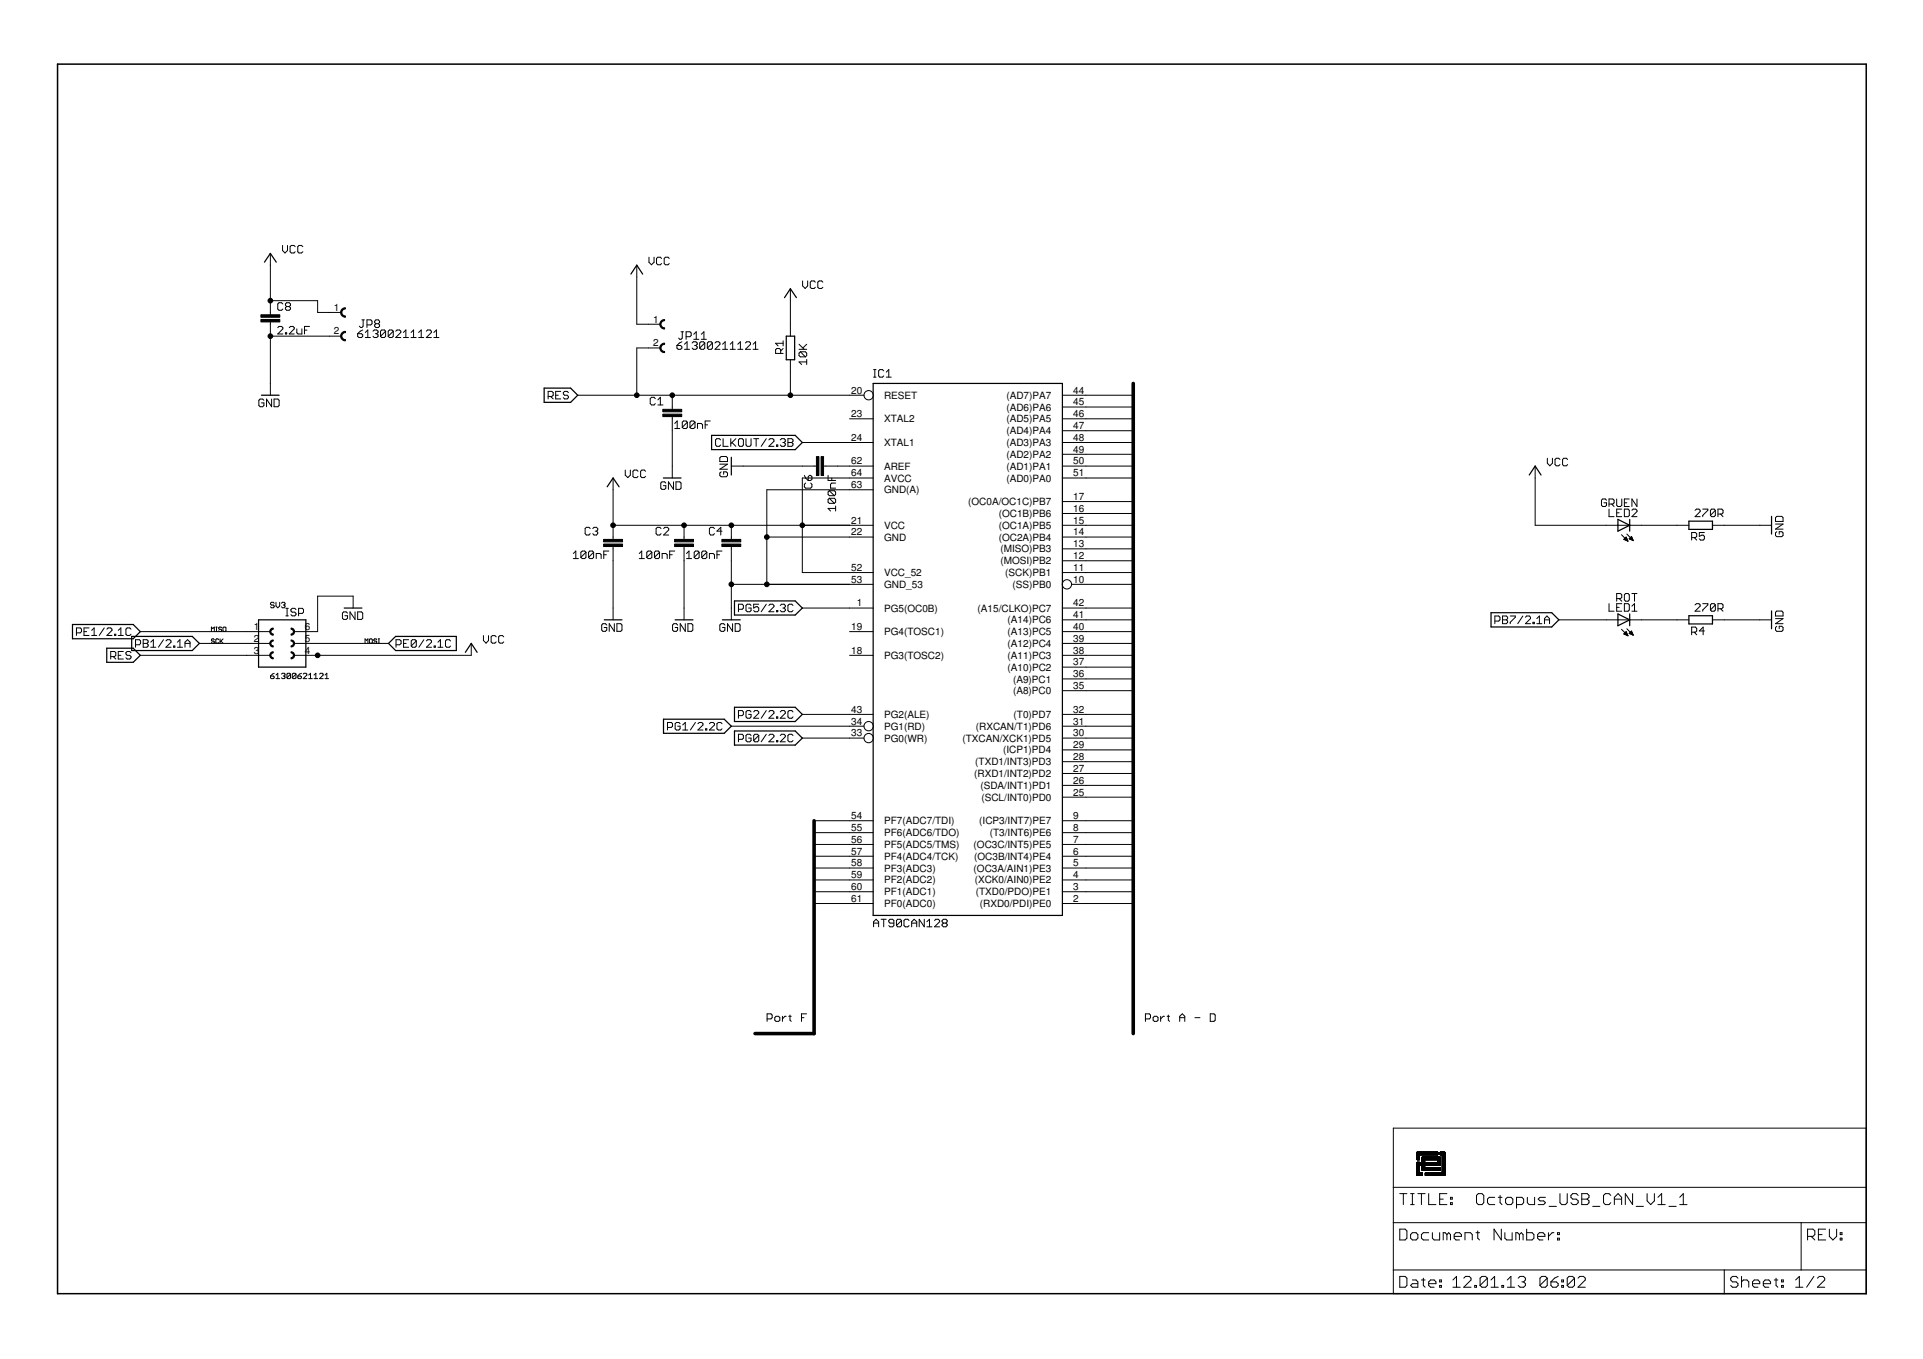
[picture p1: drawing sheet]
<svg xmlns="http://www.w3.org/2000/svg" width="297mm" height="210mm" viewBox="0 0 297 210" stroke-linecap="round" stroke-linejoin="round" font-family="sans-serif">
<g fill="#000" stroke="#000" stroke-width=".15">
<path d="M40.3 49.3h2.9v.4h-2.9zM40.3 48.6h2.9v.4h-2.9zM102.4 63.2h2.9v.4h-2.9zM102.4 64h2.9v.3h-2.9zM126.1 70.5h.4v2.9h-.4zM126.8 70.5h.4v2.9h-.4zM93.2 83.3h3v.4h-3zM93.2 84h3v.4h-3zM104.2 84h2.9v.4h-2.9zM104.2 83.3h2.9v.4h-2.9zM111.5 83.3h2.9v.4h-2.9zM111.5 84h2.9v.4h-2.9z"/>
<path d="M218.9 179.5h.4v1.6h-.4zM218.9 178h.4v1.1h-.4zM219.3 178h2.8v.4h-2.8zM219.3 179.6h3.2v.3h-3.2zM219.7 178.7h2.8v.4h-2.8zM219.7 179.1h.3v1.3h-.3zM222.1 179.1h.4v.4h-.4zM222.5 178h.3v.4h-.3zM222.8 178h.4v3.2h-.4zM218.9 181.2h.8v.3h-.8zM219.7 180.4h2.8v.4h-2.8zM220.2 181.2h3v.3h-3z"/>
</g>
<g fill="none" stroke="#000" stroke-width=".15">
<path d="M41.8 39.1v9.5M43.6 37.9v.8l.4 .4 .4-.4v-.8M45.6 38.1l-.2-.2h-.4l-.2 .2v.8l.2 .2h.4l.2-.2M46.8 38.1l-.2-.2h-.4l-.2 .2v.8l.2 .2h.4l.2-.2M100.2 39.7v.8l.4 .4 .4-.4v-.8M102.2 39.9l-.2-.2h-.4l-.2 .2v.8l.2 .2h.4l.2-.2M103.4 39.9l-.2-.2h-.4l-.2 .2v.8l.2 .2h.4l.2-.2M41.8 46.4h7.3v1.9h3.6M41.8 51.9h10.9M41.8 49.7v11.3M42.9 50.6l.2-.2h.4l.2 .2v.2l-.8 .8h.8M43.7 46.9l-.2-.1h-.4l-.2 .1v.8l.2 .2h.4l.2-.2"/>
<path d="M44.1 51.4h.2v.2h-.2zM44.3 47.3l-.2-.1v-.3l.2-.1h.4l.2 .1v.3l-.2 .1M44.3 47.3l-.2 .2v.2l.2 .2h.4l.2-.2v-.2l-.2-.2M44.3 47.3h.4M44.7 50.6l.2-.2h.4l.1 .2v.2l-.7 .8h.7M45.8 50.8v.6l.2 .2h.6v-.8M47 51h.4M47.8 50.4h-.8v1.2M55.2 51.5h.6l.2 .2v.2l-.2 .2h-.3l-.3-.2zM55.9 49.4h.4M56 51l-.8 .5M56.1 49.4v1l-.2 .2h-.2l-.2-.2"/>
<path d="M56.4 52.1h.8M56.4 51.4l.4-.4v1.1M56.7 50.2h.6l.2-.2v-.4l-.2-.2h-.6v1.2M57.6 51.2l.2-.2h.4l.2 .2v.2l-.2 .1M58 51.5h.2M58.1 50l-.2 .2v.2l.2 .2h.3l.2-.2v-.2l-.2-.2M58.1 50l-.2-.2v-.2l.2-.2h.3l.2 .2v.2l-.2 .2M58.1 50h.3M58.2 51.5l.2 .2v.2l-.2 .2h-.4l-.2-.2M59.6 51.2v.7l-.2 .2h-.4l-.2-.2M59.6 51.2l-.2-.2h-.4l-.2 .2v.7M59.6 51.2l-.8 .7"/>
<path d="M60.7 51.2v.7l-.2 .2h-.3l-.2-.2M60.7 51.2l-.2-.2h-.3l-.2 .2v.7M60.7 51.2l-.7 .7M61.1 51.2l.2-.2h.4l.2 .2v.2l-.8 .7h.8M62.3 52.1h.8M62.3 51.4l.4-.4v1.1M63.5 52.1h.8M63.5 51.4l.4-.4v1.1M64.7 52.1h.7M64.7 51.4l.4-.4v1.1M65.8 51.2l.2-.2h.4l.2 .2v.2l-.8 .7h.8M67 52.1h.8"/>
<path d="M67 51.4l.4-.4v1.1M98.4 41v9.1h3.6M102 53.7h-3.6v7.3M104.6 53.4h.5l.2 .2v.2l-.2 .2h-.3l-.2-.2zM105.2 51.2h.4M105.3 52.8l-.7 .6M105.4 51.2v1l-.2 .2h-.2l-.2-.2M105.7 54h.8M105.7 53.2l.4-.4v1.2M106 52h.6l.2-.2v-.4l-.2-.2h-.6v1.2M106.9 53l.2-.2h.4l.2 .2v.2l-.2 .2M107.2 52.4h.7"/>
<path d="M107.2 51.6l.3-.4v1.2M107.3 53.4h.2M107.5 53.4l.2 .2v.2l-.2 .2h-.4l-.2-.2M108.3 52.4h.8M108.3 51.6l.4-.4v1.2M108.9 53v.8l-.2 .2h-.4l-.2-.2M108.9 53l-.2-.2h-.4l-.2 .2v.8M108.9 53l-.8 .8M110 53v.8l-.1 .2h-.4l-.2-.2M110 53l-.1-.2h-.4l-.2 .2v.8M110 53l-.7 .8M110.4 53l.2-.2h.4l.2 .2v.2l-.8 .8h.8"/>
<path d="M111.6 54h.8M111.6 53.2l.4-.4v1.2M112.8 54h.8M112.8 53.2l.4-.4v1.2M114 54h.7M114 53.2l.4-.4v1.2M115.1 53l.2-.2h.4l.2 .2v.2l-.8 .8h.8M116.3 54h.8M116.3 53.2l.4-.4v1.2M120.6 54.6v-.6l-.2-.2h-.4l-.2 .2v.6h1.2M121 53.8l-.4 .4M121 53h-1.2l.4 .4"/>
<path d="M121 52.6v.8M122.1 44.6v7.3M122.1 55.6v5.4M123.4 54h1.2M123.4 53.2l.8 .8M123.6 54.3h.8l.2 .2v.4l-.2 .2M123.6 54.3l-.2 .2v.4l.2 .2h.8M123.6 54.3l.8 .8M124 43.4v.8l.4 .4 .4-.4v-.8M124.6 55.9h-1.2l.4 .4M124.6 55.5v.8M124.6 53.2l-.6 .5"/>
<path d="M125.9 43.6l-.1-.2h-.5l-.1 .2v.8l.1 .2h.5l.1-.2M127.1 43.6l-.2-.2h-.4l-.2 .2v.8l.2 .2h.4l.2-.2M134.9 58.3h.4M134.9 57.1h.4M135.1 57.1v1.2M136.5 57.3l-.2-.2h-.4l-.2 .2v.8l.2 .2h.4l.2-.2M136.9 57.5l.4-.4v1.2M136.9 58.3h.8M40.8 61.8l-.2-.2h-.4l-.2 .2v.8l.2 .2h.4l.2-.2v-.4h-.4M42 61.6v1.2l-.8-1.2v1.2M42.3 61.6h.6l.2 .2v.8l-.2 .2h-.6zM84.7 61.2h.5l.2-.2v-.4l-.2-.1h-.5v1.1"/>
<path d="M85 61.2l.4 .4M85.8 61h.4M86.6 60.5h-.8v1.1h.8M87.8 60.6l-.2-.1h-.4l-.2 .1v.3l.2 .1h.4l.2 .2v.2l-.2 .2h-.4l-.2-.2M89.2 61h44.3M94.7 73.8v9.5M96.6 72.6v.8l.4 .4 .4-.4v-.8M98.6 72.8l-.2-.2h-.4l-.2 .2v.8l.2 .2h.4l.2-.2M99.7 72.8l-.2-.2h-.4l-.1 .2v.8l.1 .2h.4l.2-.2M101.2 61.6l-.2-.2h-.4l-.2 .2v.7l.2 .2h.4l.2-.2M101.6 62.5h.8M101.6 61.8l.4-.4v1.1"/>
<path d="M102.8 74.6l-.1-.2h-.4l-.2 .2v.8l.2 .2h.4l.1-.2v-.4h-.3M103.8 61v2.2M103.8 64.3v9.5M104 74.4v1.2l-.7-1.2v1.2M104.2 65.4l.4-.4v1.2M104.2 66.2h.8M104.4 74.4h.6l.2 .2v.8l-.2 .2h-.6zM106.2 65.2v.8l-.2 .2h-.4l-.2-.2M106.2 65.2l-.2-.2h-.4l-.2 .2v.8M106.2 65.2l-.8 .8M107.4 65.2v.8l-.3 .2h-.3l-.2-.2M107.4 65.2l-.3-.2h-.3l-.2 .2v.8"/>
<path d="M107.4 65.2l-.8 .8M107.7 66.2v-.8h.6l.2 .2v.6M108.9 65.6h.4M109.7 65h-.8v1.2M111.2 71.7h1.2l-1.2 .8h1.2M111.3 67.9l-.2-.1h-.4l-.2 .1v.8l.2 .2h.4l.2-.2M111.4 70.5h.8l.2 .2v.6h-1.2v-.6zM111.4 72.9l-.2 .2v.3l.2 .2h.8l.2-.2v-.3l-.2-.2h-.4v.4M111.7 67.8v1.1h.8M112.9 67.8v1.1M113 72h13.1M113.1 68.3l.6 .6"/>
<path d="M113.7 67.8l-.8 .7M114.3 67.8h.3l.2 .1v.8l-.2 .2h-.3l-.2-.2v-.8zM115.2 67.8v.9l.2 .2h.4l.2-.2v-.9M116.4 67.8h.8M116.8 67.8v1.1M118.4 67.8l-.8 1.1M118.8 67.9l.2-.1h.4l.1 .1v.3l-.7 .7h.7M120 68.7h.1v.2h-.1zM120.5 67.9l.2-.1h.4l.2 .1v.3l-.2 .1M120.9 68.3h.2M121.1 68.3l.2 .2v.2l-.2 .2h-.4l-.2-.2M121.7 67.8h.6l.2 .1v.3l-.2 .1 .2 .2v.2l-.2 .2h-.6z"/>
<path d="M121.7 68.3h.6M123.9 68.3h11M124.2 73.4l.2 .4 .4 .4M124.4 74.6l-.2 .2v.4l.2 .2h.8l.2-.2v-.4l-.2-.2M125 73.4h.2l.2 .2v.4l-.2 .2h-.4v-.6zM127.2 72h7.7M127.9 73.4v.8h1.2M128.1 75.8h.8l.2 .2v.4l-.2 .2M128.1 77h.8l.2 .2v.4l-.2 .1M128.1 77l-.2 .2v.4l.2 .1h.8M128.1 75.8l-.2 .2v.4l.2 .2h.8M128.1 77l.8 .7"/>
<path d="M128.1 75.8l.8 .8M128.5 73.8v.4M129.1 78.5h-1.2l.4 .4M129.1 78.1v.8M129.1 74.6h-.6l-.2 .2v.6h.8M131.2 64.7h3.7M134.9 73.8h-11v14.6h11M134.9 75.6h-16.5v14.7M164.1 68.3h10.9M164.1 61h10.9M164.1 72h10.9M164.1 77.5h10.9"/>
<path d="M164.1 79.3h10.9M164.1 62.9h10.9M164.1 64.7h10.9M164.1 66.5h10.9M164.1 70.2h10.9M164.1 73.8h10.9M237.1 72v9.1h23.8M239 70.8v.7l.4 .4 .4-.4v-.7M241 71l-.2-.2h-.4l-.2 .2v.8l.2 .1h.4l.2-.1M242.1 71l-.1-.2h-.4l-.2 .2v.8l.2 .1h.4l.1-.1M248.2 77.3l-.3-.2h-.3l-.2 .2v.7l.2 .2h.3l.3-.2v-.3h-.4M248.5 78.6v1.2h.8"/>
<path d="M248.5 77.9h.6l.2-.2v-.4l-.2-.2h-.6v1.1M248.9 77.9l.4 .3M249.7 77.1v.9l.2 .2h.4l.2-.2v-.9M249.7 79.2h.4M250.5 78.6h-.8v1.2h.8M250.9 78.6h.6l.2 .2v.8l-.2 .2h-.6zM250.9 77.7h.4M251.7 77.1h-.8v1.1h.8M252.1 78.8l.2-.2h.4l.2 .2v.2l-.8 .8h.8M252.9 77.1v1.1l-.8-1.1v1.1M261.8 78.8l.2-.2h.4l.2 .2v.2l-.8 .8h.8M263 78.6h.8v.2l-.8 .8v.2"/>
<path d="M265 78.8l-.2-.2h-.4l-.2 .2v.8M265 78.8v.8l-.2 .2h-.4l-.2-.2M265 78.8l-.8 .8M265.4 79.4h.6l.1-.2v-.4l-.1-.2h-.6v1.2M265.8 79.4l.3 .4M274.4 79.8h.8l.2 .2v.5h-1.1v-.5zM11.8 97.7h.6l.2-.1v-.4l-.2-.2h-.6v1.1M13 97.6h.4M13.8 97h-.8v1.1h.8M14.2 98.1h.7M14.2 97.4l.3-.4v1.1M16.1 97l-.8 1.1"/>
<path d="M16.5 97.2l.2-.2h.4l.2 .2v.2l-.8 .7h.8M17.7 98h.2v.1h-.2zM18.3 98.1h.7M18.3 97.4l.4-.4v1.1M20.2 97.2l-.2-.2h-.4l-.1 .2v.8l.1 .1h.4l.2-.1M20.9 99.6h.6l.2-.2v-.4l-.2-.2h-.6v1.2M21.7 97.6h20.1M22.1 99.4h.6M22.1 98.8h.6l.2 .2v.2l-.2 .2 .2 .2v.2l-.2 .2h-.6zM23.3 100h.8M23.3 99.2l.4-.4v1.2M25.3 98.8l-.8 1.2"/>
<path d="M25.6 99l.2-.2h.4l.2 .2v.2l-.8 .8h.8M26.8 99.8h.2v.2h-.2zM27.4 100h.8M27.4 99.2l.4-.4v1.2M28.6 99.4h.8M28.6 100v-.8l.4-.4 .4 .4v.8M30.8 99.4h11M32.7 97.5v-.6l.2 .2 .2-.2v.6M32.7 99.3l.1 .1M33.1 98.8l-.1-.1h-.2l-.1 .1 .1 .2 .3 .1-.1 .3M33.3 96.9h.2M33.4 96.9v.6"/>
<path d="M33.8 98.8l-.1-.1h-.3l-.1 .1v.5l.1 .1M33.8 97.4l.1 .1M33.8 99.3l-.1 .1M34 98.7v.7M34.1 99l.4 .4M34.2 97l-.1-.1-.3 .1 .1 .2 .3 .1-.1 .2M34.5 98.7l-.5 .4M34.6 97.5l-.2-.1v-.4l.2-.1 .3 .1v.4l-.1 .1M42.4 93.2l-.2-.2h-.3l-.1 .3 .1 .2h.3l.2 .2-.2 .2h-.3l-.1-.2M42.6 93v.6l.3 .3 .3-.3v-.6M43.5 93.2l.1-.2h.3l.1 .2-.1 .3M43.8 93.5h.1"/>
<path d="M43.9 93.5l.1 .1-.1 .3h-.3l-.1-.2M44.2 95.1h.3M44.2 94h.3M44.3 94v1.1M45.4 99.4h14.6M45.7 94.1l-.2-.1h-.4l-.2 .1v.3l.2 .2h.4l.2 .1v.2l-.2 .2h-.4l-.2-.2M46.1 94.7h.6l.2-.1v-.5l-.2-.1h-.6v1.1M53.7 94.7l-.2-.2h-.4l-.2 .2v.8l.2 .2h.4l.2-.2v-.4h-.4M54.5 93.9v-1.8h-5.4v5.5h-3.7M54.8 94.5v1.2l-.7-1.2v1.2M55.2 94.5h.6l.2 .2v.8l-.2 .2h-.6zM56.4 99.4v-.7l.2 .2 .2-.2v.7"/>
<path d="M57.2 99.4l-.1-.1v-.5l.1-.1h.2l.1 .1v.5l-.1 .1M57.7 99.3l.1 .1M58.2 98.8l-.1-.1h-.3l-.1 .1 .1 .2 .4 .1-.1 .3M58.4 98.7h.2M58.5 98.7v.7M61.2 99.6h.5l.3-.2v-.4l-.3-.2h-.5v1.2M62.3 99.4h.4M63.1 98.8h-.8v1.2h.8M64.3 99l-.2-.2h-.4l-.2 .2v.8M64.3 99v.8l-.2 .2h-.4l-.2-.2M64.3 99l-.8 .8M65.5 98.8l-.8 1.2"/>
<path d="M65.9 99l.2-.2h.4l.2 .2v.2l-.8 .8h.8M67.1 99.8h.1v.2h-.1zM67.6 100h.8M67.6 99.2l.4-.4v1.2M69.6 99l-.2-.2h-.4l-.2 .2v.8l.2 .2h.4l.2-.2M72.8 99.4v1.8h-27.4M74.7 98.2v.7l.4 .4 .4-.4v-.7M76.6 98.4l-.2-.2h-.3l-.2 .2v.7l.2 .2h.3l.2-.2M77.8 98.4l-.2-.2h-.4l-.2 .2v.7l.2 .2h.4l.2-.2M88.6 86.3h.7M88.6 85.5l.3-.4v1.2M90.5 85.3v.8l-.2 .2h-.4l-.2-.2"/>
<path d="M90.5 85.3l-.2-.2h-.4l-.2 .2v.8M90.5 85.3l-.8 .8M91.2 81.6l-.2-.2h-.4l-.2 .2v.8l.2 .2h.4l.2-.2M91.6 81.6l.2-.2h.3l.2 .2v.3l-.2 .1M91.7 85.3v.8l-.2 .2h-.4l-.2-.2M91.7 85.3l-.2-.2h-.4l-.2 .2v.8M91.7 85.3l-.8 .8M91.9 82h.2M92.1 86.3v-.8h.6l.2 .2v.6M92.1 82l.2 .2v.2l-.2 .2h-.3l-.2-.2M93.3 85.7h.4M93.7 96.5l-.2-.2h-.4l-.2 .2v.8l.2 .2h.4l.2-.2v-.4h-.4"/>
<path d="M94 85.1h-.7v1.2M94.7 84.4v11.3M94.7 81.1h40.2M94.9 96.3v1.2l-.8-1.2v1.2M95.3 96.3h.6l.2 .2v.8l-.2 .2h-.6zM98.7 85.5l.4-.4v1.2M98.7 86.3h.8M100.7 85.3v.8l-.2 .2h-.4l-.2-.2M100.7 85.3l-.2-.2h-.4l-.2 .2v.8M100.7 85.3l-.8 .8M101.9 85.3v.8l-.2 .2h-.4l-.2-.2M101.9 85.3l-.2-.2h-.4l-.2 .2v.8"/>
<path d="M101.9 85.3l-.8 .8M102.1 81.6l-.2-.2h-.4l-.2 .2v.8l.2 .2h.4l.2-.2M102.3 86.3v-.8h.5l.3 .2v.6M102.5 81.6l.2-.2h.4l.2 .2v.3l-.8 .7h.8M103.4 85.7h.4M104.2 85.1h-.8v1.2M104.7 96.5l-.2-.2h-.4l-.2 .2v.8l.2 .2h.4l.2-.2v-.4h-.4M105.7 81.1v2.2M105.7 84.4v11.3M105.9 96.3v1.2l-.8-1.2v1.2M106 86.3h.8M106 85.5l.4-.4v1.2"/>
<path d="M106.3 96.3h.5l.2 .2v.8l-.2 .2h-.5zM108 85.3v.8l-.2 .2h-.4l-.2-.2M108 85.3l-.2-.2h-.4l-.2 .2v.8M108 85.3l-.8 .8M109.2 85.3v.8l-.2 .2h-.4l-.2-.2M109.2 85.3l-.2-.2h-.4l-.2 .2v.8M109.2 85.3l-.8 .8M109.6 86.3v-.8h.6l.2 .2v.6M110.4 81.6l-.2-.2h-.4l-.2 .2v.8l.2 .2h.4l.2-.2M110.7 85.7h.4M111.5 85.1h-.8v1.2M111.5 82h-.8l.6-.6v1.2"/>
<path d="M112 96.5l-.2-.2h-.4l-.2 .2v.8l.2 .2h.4l.2-.2v-.4h-.4M113 81.1v2.2M113 84.4v11.3M113 90.3h21.9M113.2 96.3v1.2l-.8-1.2v1.2M113.6 96.3h.5l.2 .2v.8l-.2 .2h-.5zM114.1 94.1h.5l.2-.2v-.4l-.2-.2h-.5v1.2M116 93.5l-.2-.2h-.4l-.2 .2v.8l.2 .2h.4l.2-.2v-.4h-.4M117.2 93.3h-.8v.6l.4-.2h.2l.2 .2v.4l-.2 .2h-.4l-.2-.2M118.4 93.3l-.8 1.2M118.4 83h16.5M118.8 93.5l.2-.2h.4l.1 .2v.2l-.7 .8h.7"/>
<path d="M120 94.3h.1v.2h-.1zM120.5 93.5l.2-.2h.4l.2 .2v.2l-.2 .2M120.9 93.9h.2M121.1 93.9l.2 .2v.2l-.2 .2h-.4l-.2-.2M122.5 93.5l-.2-.2h-.4l-.2 .2v.8l.2 .2h.4l.2-.2M123.9 93.9h11M131.2 97.6h3.7M164.1 99.4h10.9M164.1 97.6h10.9M164.1 95.7h10.9M164.1 93.9h10.9M164.1 81.1h10.9"/>
<path d="M164.1 83h10.9M164.1 84.8h10.9M164.1 86.6h10.9M164.1 88.4h10.9M165.5 90.3h9.5M230.9 95.9h.6l.2-.2v-.4l-.2-.2h-.6v1.2M232.1 95.1h.6l.2 .2v.2l-.2 .2 .2 .2v.2l-.2 .2h-.6zM232.1 95.7h.6M233.3 95.1h.8v.2l-.8 .8v.2M235.2 95.1l-.8 1.2M235.6 95.3l.2-.2h.4l.2 .2v.2l-.8 .8h.8M236.8 96.1h.2v.2h-.2z"/>
<path d="M237.4 96.3h.8M237.4 95.5l.4-.4v1.2M238.6 95.7h.8M238.6 96.3v-.8l.4-.4 .4 .4v.8M240.8 95.7h20.1M248.5 93.2v1.2h.8M249.7 92.5h.6l.2-.2v-.4l-.2-.2h-.6v1.2M249.7 93.8h.4M250.1 92.5l.4 .4M250.5 97.2l1 1M250.5 82.6l1 1M250.5 93.2h-.8v1.2h.8"/>
<path d="M250.8 97.9l.4-.3 .3 .6zM250.8 83.3l.4-.3 .3 .6zM250.9 97.9h.4M250.9 83.3h.5M250.9 83.2h.4M250.9 93.2h.6l.2 .2v.8l-.2 .2h-.6zM250.9 98h.5M251 97.8h.3M251 83.2h.3M251 97.7h.3M251 83.1h.2M251.1 83.4h.3"/>
<path d="M251.1 91.7h.4l.2 .2v.7l-.2 .3h-.4l-.2-.3v-.7zM251.1 98h.3M251.1 97.7h.1M251.1 83h.1M251.2 97.6h.1M251.2 83.5h.2M251.3 98.1h.1M251.3 97.1l1 1M251.3 82.5l1 1M251.4 83.6h.1M251.5 98.2h.1M251.7 97.8l.6 .3"/>
<path d="M251.7 97.8l.3-.3 .3 .6M251.7 97.8h.5M251.7 83.2h.5M251.8 97.7h.3M251.8 97.9h.4M251.8 83.1h.3M251.8 83h.3M251.9 97.6h.2M251.9 83.3h.3M251.9 83h.2M251.9 98h.3M252 97.5h.1"/>
<path d="M252 82.9h.1M252 82.9l-.3 .3 .6 .3M252 82.9l.3 .6M252.1 91.7h.8M252.1 93.6l.4-.4v1.2M252.1 94.4h.8M252.1 83.4h.1M252.1 98h.2M252.3 83.5h.1M252.5 91.7v1.2M261.3 97.6h.6l.2-.1v-.4l-.2-.2h-.6v1.1M261.3 83h.6l.2-.2v-.4l-.2-.1h-.6v1.1"/>
<path d="M261.7 97.6l.4 .4M261.7 83l.4 .4M261.8 93.4l.2-.2h.4l.2 .2v.2l-.8 .8h.8M263 93.2h.8v.2l-.8 .8v.2M263.3 82.3h-.8v.5l.4-.1h.2l.2 .1v.4l-.2 .2h-.4l-.2-.2M263.3 97.5h-.8l.6-.6v1.1M264.5 95.7h9.1M264.5 81.1h9.1M265 93.4v.8l-.2 .2h-.4l-.2-.2M265 93.4l-.2-.2h-.4l-.2 .2v.8M265 93.4l-.8 .8M265.4 94h.6l.1-.2v-.4l-.1-.2h-.6v1.2"/>
<path d="M265.8 94l.3 .4M274.3 95.5h1.1l-1.1 .8h1.1M274.3 80.9h1.1l-1.1 .8h1.1M274.4 96.7l-.1 .2v.4l.1 .2h.8l.2-.2v-.4l-.2-.2h-.4v.4M274.4 82.1l-.1 .2v.4l.1 .2h.8l.2-.2v-.4l-.2-.2h-.4v.4M274.4 94.4h.8l.2 .2v.5h-1.1v-.5zM17.1 101.4h.6l.2-.2v-.4l-.2-.2h-.6v1.2M17.5 101.4l.4 .4M18.3 101.2h.4M19 100.6h-.7v1.2h.7M20.2 100.8l-.2-.2h-.4l-.1 .2v.2l.1 .2h.4l.2 .2v.2l-.2 .2h-.4l-.1-.2M21.7 101.2h20.1"/>
<path d="M41.8 104.4h.4l.2 .3-.2 .1h-.3l-.1-.1zM42.4 104l-.6 .4M42.6 104.8h.6M42.6 104.3l.3-.3v.8M43.5 104.1l.1-.1h.3l.1 .1-.1 .3M43.8 104.4h.1M43.9 104.4l.1 .1-.1 .3h-.3l-.1-.1M44.9 104.1v.6l-.2 .1h-.3l-.1-.1M44.9 104.1l-.2-.1h-.3l-.1 .1v.6M44.9 104.1l-.6 .6M45.7 104.1v.6l-.1 .1h-.3l-.2-.1M45.7 104.1l-.1-.1h-.3l-.2 .1v.6"/>
<path d="M45.7 104.1l-.6 .6M46 104.4h.4l.2 .3-.2 .1h-.3l-.1-.1zM46.6 104l-.6 .4M46.8 104.1l.2-.1h.3l.1 .1v.2l-.6 .5h.6M47.7 104.8h.5M47.7 104.3l.3-.3v.8M48.5 104.8h.6M48.5 104.3l.3-.3v.8M49.4 104.1l.1-.1h.3l.1 .1v.2l-.5 .5h.5M50.2 104.8h.6M50.2 104.3l.3-.3v.8M103.1 112.4h.6l.2-.2v-.4l-.2-.2h-.6v1.2"/>
<path d="M105.1 111.8l-.2-.2h-.4l-.2 .2v.8l.2 .2h.4l.2-.2v-.4h-.4M105.5 112l.4-.4v1.2M105.5 112.8h.7M107.4 111.6l-.8 1.2M107.8 111.8l.2-.2h.4l.2 .2v.2l-.8 .8h.8M109 112.6h.2v.2h-.2zM109.6 111.8l.2-.2h.4l.2 .2v.2l-.8 .8h.8M111.5 111.8l-.2-.2h-.3l-.3 .2v.8l.3 .2h.3l.2-.2M113 112.2h20.5M114.1 110.5h.5l.2-.2v-.3l-.2-.3h-.5v1.2M114.1 114.2h.5l.2-.2v-.4l-.2-.2h-.5v1.2M116 110l-.2-.3h-.4l-.2 .3v.7l.2 .2h.4l.2-.2v-.4h-.4"/>
<path d="M116 113.6l-.2-.2h-.4l-.2 .2v.8l.2 .2h.4l.2-.2v-.4h-.4M116.4 110l.2-.3h.4l.2 .3v.2l-.8 .7h.8M117.2 113.6l-.2-.2h-.4l-.2 .2v.8M117.2 113.6v.8l-.2 .2h-.4l-.2-.2M117.2 113.6l-.8 .8M118.4 113.4l-.8 1.2M118.4 109.7l-.8 1.2M118.8 110l.2-.3h.4l.1 .3v.2l-.7 .7h.7M118.8 113.6l.2-.2h.4l.1 .2v.2l-.7 .8h.7M120 110.7h.1v.2h-.1zM120 114.4h.1v.2h-.1zM120.5 113.6l.2-.2h.4l.2 .2v.2l-.8 .8h.8"/>
<path d="M120.5 110l.2-.3h.4l.2 .3v.2l-.8 .7h.8M122.5 113.6l-.2-.2h-.4l-.2 .2v.8l.2 .2h.4l.2-.2M122.5 110l-.2-.3h-.4l-.2 .3v.7l.2 .2h.4l.2-.2M123.9 114h9.6M123.9 110.3h11M131.2 101.2h3.7M164.1 112.2h10.9M164.1 114h10.9M164.1 110.3h10.9M164.1 101.2h10.9M164.1 115.8h10.9M164.1 117.6h10.9"/>
<path d="M164.1 119.5h10.9M164.1 103h10.9M164.1 104.9h10.9M164.1 106.7h10.9M125.8 139.6h9.1M125.8 137.7h9.1M125.8 135.9h9.1M125.8 134.1h9.1M125.8 132.2h9.1M125.8 130.4h9.1M125.8 128.6h9.1M125.8 126.8h9.1"/>
<path d="M164.1 139.6h10.9M164.1 137.7h10.9M164.1 135.9h10.9M164.1 134.1h10.9M164.1 132.2h10.9M164.1 130.4h10.9M164.1 128.6h10.9M164.1 126.8h10.9M164.1 121.3h10.9M164.1 123.1h10.9M118.5 157.4h.6l.2-.2v-.4l-.2-.2h-.6v1.2M119.9 157h.4l.2 .2v.4l-.2 .2h-.4l-.2-.2v-.4z"/>
<path d="M120.9 157v.8M121.4 157h-.2l-.3 .4M121.8 157h.4M122 156.8v.8l.2 .2M123.8 157.2h.4M124.6 156.6h-.8v1.2M134.9 143.2v-.8l.4-.4 .4 .4v.8M134.9 142.6h.8M136.1 142h.8M136.5 142v1.2M138.1 142.6h-.6l-.2-.2v-.2l.2-.2h.4l.2 .2v.8l-.2 .2h-.4l-.2-.2M139.3 142.2l-.3-.2h-.3l-.2 .2v.8"/>
<path d="M139.3 142.2v.8l-.3 .2h-.3l-.2-.2M139.3 142.2l-.8 .8M140.4 142.2l-.2-.2h-.4l-.2 .2v.8l.2 .2h.4l.2-.2M140.8 142.6h.8M140.8 143.2v-.8l.4-.4 .4 .4v.8M142.8 142v1.2l-.8-1.2v1.2M143.2 143.2h.8M143.2 142.4l.4-.4v1.2M144.4 142.2l.1-.2h.4l.2 .2v.2l-.7 .8h.7M145.7 142.6h.4M145.7 142.6l-.2-.2v-.2l.2-.2h.4l.2 .2v.2l-.2 .2M145.7 142.6l-.2 .2v.2l.2 .2h.4l.2-.2v-.2l-.2-.2"/>
<path d="M176.9 157.4h.6l.2-.2v-.4l-.2-.2h-.6v1.2M178.3 157h.4l.2 .2v.4l-.2 .2h-.4l-.2-.2v-.4zM179.3 157v.8M179.9 157h-.2l-.4 .4M180.3 157h.4M180.5 156.8v.8l.2 .2M182.2 157.2h.8M182.2 157.8v-.8l.4-.4 .4 .4v.8M184.6 157.2h.8M186.9 156.6h.6l.2 .2v.8l-.2 .2h-.6zM215.2 174.2h73.1v25.6h-73.1zM215.2 188.8h73.1"/>
<path d="M215.2 196.2h73.1M215.2 183.4h73.1M216.2 189.8h.8l.3 .3v1.1l-.3 .3h-.8zM216.2 197.1h.8l.3 .3v1.1l-.3 .3h-.8zM216.2 184.4h1.1M216.8 184.4v1.7M217.9 184.4h.5M217.9 186.1h.5M218.2 197.7h.5l.3 .3v.8h-.8l-.3-.3 .3-.2h.8M218.2 190.4h.5l.3 .3v.5l-.3 .3h-.5l-.3-.3v-.5zM218.2 184.4v1.7M219 184.4h1.1"/>
<path d="M219.6 197.7h.5M219.6 184.4v1.7M219.9 197.4v1.1l.2 .3M220.7 198.3h1.1v-.3l-.3-.3h-.5l-.3 .3v.5l.3 .3h.5M220.7 184.4v1.7h1.1M220.7 190.4h-.8l-.3 .3v.5l.3 .3h.8M221.3 190.4v.8l.2 .3h.9v-1.1M222.4 198.5h.3v.3h-.3zM222.4 197.7h.3v.3h-.3zM222.4 185.2h.5M223.5 184.4h-1.1v1.7h1.1M223.5 190.7l-.3-.3h-.3v1.1"/>
<path d="M223.5 190.7l.3-.3 .2 .3v.8M223.5 190.7v.8M224 185.8h.3v.3h-.3zM224 184.9h.3v.3h-.3zM224.4 198.8h1.2M224.4 197.7l.6-.6v1.7M224.6 191h1.1v-.3l-.3-.3h-.5l-.3 .3v.5l.3 .3h.5M226.1 197.4l.3-.3h.5l.3 .3v.3l-1.1 1.1h1.1M226.3 191.5v-1.1h.8l.3 .3v.8M227.8 198.5h.3v.3h-.3zM228 190.4h.5M228.3 190.1v1.1l.2 .3"/>
<path d="M228.3 184.4h.6l.3 .2v1.2l-.3 .3h-.6l-.2-.3v-1.2zM229.7 197.4v1.1l-.2 .3h-.6l-.3-.3M229.7 197.4l-.2-.3h-.6l-.3 .3v1.1M229.7 197.4l-1.1 1.1M230.3 198.8h1.1M230.3 197.7l.6-.6v1.7M230.9 184.9h-.9l-.2 .3v.6l.2 .3h.9M231.4 184.9h.6M231.7 184.6v1.2l.3 .3M231.9 189.8v1.7l-1.1-1.7v1.7M232 198.5h.3v.3h-.3zM232.5 190.4v.8l.2 .3h.9v-1.1"/>
<path d="M232.6 185.2l.2-.3h.6l.3 .3v.6l-.3 .3h-.6l-.2-.3zM232.8 198.8h1.2M232.8 197.7l.6-.6v1.7M234.3 186.1h.8l.3-.3v-.6l-.3-.3h-.8v1.7M234.5 197.4l.3-.3h.6l.2 .3v.3l-.2 .3M234.7 190.7l-.3-.3h-.3v1.1M234.7 190.7v.8M234.7 190.7l.3-.3 .3 .3v.8M235.1 198h.3M235.4 198l.2 .3v.2l-.2 .3h-.6l-.3-.3M235.8 189.8v1.7h.9l.2-.3v-.5l-.2-.3h-.9M235.9 184.9v.9l.3 .3h.8v-1.2"/>
<path d="M237.5 191h1.1v-.3l-.3-.3h-.5l-.3 .3v.5l.3 .3h.5M238.7 184.9h-.8l-.3 .3 .3 .3h.5l.3 .3-.3 .3h-.8M239 197.4v1.1l-.3 .3h-.6l-.2-.3M239 197.4l-.3-.3h-.6l-.2 .3v1.1M239 197.4l-1.1 1.1M239.2 190.4v1.1M239.3 186.3h1.1M239.6 198h.8l.3 .3v.2l-.3 .3h-.6l-.2-.3zM240 190.4h-.2l-.6 .6M240.6 191.2h.3v.3h-.3zM240.6 190.4h.3v.3h-.3zM240.7 197.1l-.6 .3-.5 .6"/>
<path d="M241 184.4v1.4l.2 .3h.6l.3-.3v-1.4M241.2 198.5h.3v.3h-.3zM241.2 197.7h.3v.3h-.3zM243.2 197.4v1.1l-.3 .3h-.5l-.3-.3M243.2 197.4l-.3-.3h-.5l-.3 .3v1.1M243.2 197.4l-1.1 1.1M243.8 197.4l.2-.3h.6l.3 .3v.3l-1.1 1.1h1.1M243.8 184.6l-.3-.2h-.6l-.2 .2v.3l.2 .3h.6l.3 .3v.3l-.3 .3h-.6l-.2-.3M244.3 184.4h.9l.2 .2v.3l-.2 .3 .2 .3v.3l-.2 .3h-.9zM244.3 185.2h.9M246 186.3h1.1M248.8 184.6l-.3-.2h-.5l-.3 .2v1.2l.3 .3h.5l.3-.3"/>
<path d="M249.4 185.2h1.1M249.4 186.1v-1.2l.5-.5 .6 .5v1.2M252.2 184.4v1.7l-1.1-1.7v1.7M252.7 186.3h1.2M254.4 184.4v1.1l.6 .6 .5-.6v-1.1M256.1 186.1h1.1M256.1 184.9l.6-.5v1.7M257.8 186.3h1.1M259.5 186.1h1.1M259.5 184.9l.5-.5v1.7M266.3 196.2v3.6M268.5 197.4l-.3-.3h-.6l-.3 .3v.3l.3 .3h.6l.3 .3v.2l-.3 .3h-.6l-.3-.3"/>
<path d="M269 198l.3-.3h.6l.2 .3v.8M269 197.1v1.7M270.7 198.3h1.1v-.3l-.3-.3h-.5l-.3 .3v.5l.3 .3h.5M272.4 198.3h1.1v-.3l-.3-.3h-.6l-.2 .3v.5l.2 .3h.6M274.1 197.7h.5M274.3 197.4v1.1l.3 .3M275.2 198.5h.3v.3h-.3zM275.2 197.7h.3v.3h-.3zM277.4 198.8h1.1M277.4 197.7l.5-.6v1.7M278.2 188.8v7.4M279.2 191h.8l.3-.3v-.6l-.3-.3h-.8v1.7"/>
<path d="M279.8 191l.5 .5M280.2 197.1l-1.1 1.7M280.7 197.4l.3-.3h.6l.3 .3v.3l-1.2 1.1h1.2M280.9 190.7h.6M282 189.8h-1.1v1.7h1.1M282.6 189.8v1.2l.5 .5 .6-.5v-1.2M284.2 191.2h.3v.3h-.3zM284.2 190.4h.3v.3h-.3z"/>
<circle cx="134.2" cy="61" r=".72"/>
<circle cx="164.8" cy="90.3" r=".72"/>
<circle cx="134.2" cy="114" r=".72"/>
<circle cx="134.2" cy="112.2" r=".72"/>
</g>
<g fill="none" stroke="#000" stroke-width=".19">
<path d="M40.9 40.5l.9-1.4 .9 1.4M84.1 59.9h4l1.1 1.1-1.1 1.1h-4zM97.5 42.3l.9-1.3 .9 1.3M121.2 46l.9-1.4 .9 1.4M121.5 51.9h1.2v3.7h-1.2zM134.9 59.2h29.2v82.2h-29.2zM40.4 61h2.7M93.8 75.2l.9-1.4 .9 1.4M102.5 73.8h2.7M109.9 67.2h12.9l1.1 1.1-1.1 1.1h-12.9zM113 70.6v2.8M236.2 73.4l.9-1.4 .9 1.4"/>
<path d="M273.6 79.8v2.7M11.2 96.5h9.4l1.1 1.1-1.1 1.1h-9.4zM20.3 98.3h9.4l1.1 1.1-1.1 1.1h-9.4zM39.9 95.7h7.3v7.3h-7.3zM53.2 93.9h2.7M60 99.4l1.1-1.1h9.4v2.2h-9.4zM93.3 95.7h2.8M104.3 95.7h2.7M111.6 95.7h2.7M113.5 92.8h9.3l1.1 1.1-1.1 1.1h-9.3zM230.3 94.6h9.4l1.1 1.1-1.1 1.1h-9.4zM249.9 94.8l1.8 .9-1.8 .9z"/>
<path d="M249.9 80.2l1.8 .9-1.8 .9zM251.7 80.2v1.8M251.7 94.8v1.8M260.9 95.1h3.6v1.3h-3.6zM260.9 80.5h3.6v1.3h-3.6zM273.6 94.4v2.7M16.5 100.1h4.1l1.1 1.1-1.1 1.1h-4.1zM71.9 100.8l.9-1.4 .9 1.4M102.5 111.1h9.4l1.1 1.1-1.1 1.1h-9.4zM113.5 112.9h9.3l1.1 1.1-1.1 1.1h-9.3zM113.5 109.2h9.3l1.1 1.1-1.1 1.1h-9.3z"/>
</g>
<path d="M8.9 9.9h279.4v189.9h-279.4z" fill="none" stroke="#000" stroke-width=".23"/>
<g fill="#000" stroke="#000" stroke-width=".15">
<path d="M52.8 47.7l.4-.2h.2v.2a.55 .55 0 0 0-.6 .6 .55 .55 0 0 0 .6 .5v.2a.74 .74 0 0 1-.7-.5 .74 .74 0 0 1 .1-.8z" fill-rule="evenodd"/>
<path d="M52.8 51.4l.4-.2h.2v.2a.54 .54 0 0 0-.6 .5 .54 .54 0 0 0 .6 .6v.1a.73 .73 0 0 1-.7-.4 .73 .73 0 0 1 .1-.8z" fill-rule="evenodd"/>
<path d="M102.1 49.6l.4-.2h.2v.1a.55 .55 0 0 0-.6 .6 .55 .55 0 0 0 .6 .5v.2a.74 .74 0 0 1-.7-.4 .74 .74 0 0 1 .1-.8z" fill-rule="evenodd"/>
<path d="M102.1 53.2l.4-.2h.2v.2a.55 .55 0 0 0-.6 .5 .55 .55 0 0 0 .6 .6v.2a.73 .73 0 0 1-.7-.5 .73 .73 0 0 1 .1-.8z" fill-rule="evenodd"/>
<path d="M41.8 97.2l.3-.2h.1v.2a.36 .36 0 0 0-.4 .4 .36 .36 0 0 0 .4 .3v.2h-.1a.57 .57 0 0 1-.3-.9z" fill-rule="evenodd"/>
<path d="M41.8 99l.3-.2 .1 .2a.37 .37 0 0 0-.4 .4 .37 .37 0 0 0 .4 .4l-.1 .1a.56 .56 0 0 1-.3-.9z" fill-rule="evenodd"/>
<path d="M45 98.8a.54 .54 0 0 1 .5 .6 .54 .54 0 0 1-.5 .5v-.1a.37 .37 0 0 0 .3-.4 .37 .37 0 0 0-.3-.4z" fill-rule="evenodd"/>
<path d="M45 97a.55 .55 0 0 1 .5 .6 .55 .55 0 0 1-.5 .5v-.2a.36 .36 0 0 0 .3-.3 .36 .36 0 0 0-.3-.4z" fill-rule="evenodd"/>
<path d="M41.8 100.9l.3-.2 .1 .1a.37 .37 0 0 0-.4 .4 .37 .37 0 0 0 .4 .4v.2h-.1a.57 .57 0 0 1-.3-.9z" fill-rule="evenodd"/>
<path d="M45 100.7a.55 .55 0 0 1 .5 .5 .55 .55 0 0 1-.5 .6v-.2a.37 .37 0 0 0 .3-.4 .37 .37 0 0 0-.3-.4z" fill-rule="evenodd"/>
<circle cx="41.8" cy="51.9" r=".36"/>
<circle cx="41.8" cy="46.4" r=".36"/>
<circle cx="98.4" cy="61" r=".36"/>
<circle cx="103.8" cy="61" r=".36"/>
<circle cx="122.1" cy="61" r=".36"/>
<circle cx="94.7" cy="81.1" r=".36"/>
<circle cx="105.7" cy="81.1" r=".36"/>
<circle cx="113" cy="81.1" r=".36"/>
<circle cx="113" cy="90.3" r=".36"/>
<circle cx="118.4" cy="83" r=".36"/>
<circle cx="118.4" cy="90.3" r=".36"/>
<circle cx="123.9" cy="81.1" r=".36"/>
<circle cx="49.1" cy="101.2" r=".36"/>
</g>
<path d="M175 59.2v100.4M125.8 126.8v32.8h-9.2" fill="none" stroke="#000" stroke-width=".55"/>
<g font-size="1.5">
<text x="51.6" y="48">1</text>
<text x="51.6" y="51.7">2</text>
<text x="100.9" y="49.8">1</text>
<text x="100.9" y="53.5">2</text>
<text x="131.5" y="64.4">23</text>
<text x="131.5" y="60.8">20</text>
<text x="136.6" y="65.2">XTAL2</text>
<text x="136.6" y="61.6">RESET</text>
<text x="155.5" y="63.4">(AD6)PA6</text>
<text x="155.5" y="61.6">(AD7)PA7</text>
<text x="155.5" y="65.2">(AD5)PA5</text>
<text x="165.8" y="62.6">45</text>
<text x="165.8" y="60.8">44</text>
<text x="165.8" y="64.4">46</text>
<text x="131.5" y="71.7">62</text>
<text x="131.5" y="68.1">24</text>
<text x="136.6" y="68.9">XTAL1</text>
<text x="155.5" y="67.1">(AD4)PA4</text>
<text x="155.5" y="68.9">(AD3)PA3</text>
<text x="155.5" y="70.7">(AD2)PA2</text>
<text x="165.8" y="66.3">47</text>
<text x="165.8" y="68.1">48</text>
<text x="165.8" y="69.9">49</text>
<text x="165.8" y="71.7">50</text>
<text x="131.5" y="73.6">64</text>
<text x="131.5" y="75.4">63</text>
<text x="136.6" y="74.4">AVCC</text>
<text x="136.6" y="76.2">GND(A)</text>
<text x="136.6" y="72.5">AREF</text>
<text x="155.5" y="72.6">(AD1)PA1</text>
<text x="155.5" y="74.4">(AD0)PA0</text>
<text x="165.8" y="77.2">17</text>
<text x="165.8" y="73.6">51</text>
<text x="131.5" y="80.9">21</text>
<text x="131.5" y="82.7">22</text>
<text x="136.6" y="81.7">VCC</text>
<text x="136.6" y="83.5">GND</text>
<text x="149.5" y="78">(OC0A/OC1C)PB7</text>
<text x="154.3" y="79.9">(OC1B)PB6</text>
<text x="154.3" y="81.7">(OC1A)PB5</text>
<text x="154.3" y="83.5">(OC2A)PB4</text>
<text x="165.8" y="79">16</text>
<text x="165.8" y="80.9">15</text>
<text x="165.8" y="82.7">14</text>
<text x="131.5" y="88.2">52</text>
<text x="136.6" y="89">VCC_52</text>
<text x="154.5" y="85.3">(MISO)PB3</text>
<text x="154.5" y="87.2">(MOSI)PB2</text>
<text x="155.3" y="89">(SCK)PB1</text>
<text x="165.8" y="84.5">13</text>
<text x="165.8" y="86.3">12</text>
<text x="165.8" y="88.2">11</text>
<text x="131.5" y="90">53</text>
<text x="132.3" y="93.7">1</text>
<text x="136.6" y="90.8">GND_53</text>
<text x="136.6" y="94.5">PG5(OC0B)</text>
<text x="151" y="94.5">(A15/CLKO)PC7</text>
<text x="156.4" y="90.8">(SS)PB0</text>
<text x="165.8" y="93.7">42</text>
<text x="165.8" y="95.5">41</text>
<text x="165.8" y="90">10</text>
<text x="39.2" y="97.3">1</text>
<text x="39.2" y="99.1">2</text>
<text x="39.2" y="101">3</text>
<text x="47.1" y="97.3">6</text>
<text x="47.1" y="99.1">5</text>
<text x="47.1" y="101">4</text>
<text x="131.5" y="101">18</text>
<text x="131.5" y="97.3">19</text>
<text x="136.6" y="101.8">PG3(TOSC2)</text>
<text x="136.6" y="98.1">PG4(TOSC1)</text>
<text x="155.6" y="96.3">(A14)PC6</text>
<text x="155.6" y="98.1">(A13)PC5</text>
<text x="155.6" y="99.9">(A12)PC4</text>
<text x="155.6" y="101.8">(A11)PC3</text>
<text x="165.8" y="97.3">40</text>
<text x="165.8" y="99.1">39</text>
<text x="165.8" y="101">38</text>
<text x="155.6" y="103.6">(A10)PC2</text>
<text x="156.5" y="105.4">(A9)PC1</text>
<text x="156.5" y="107.2">(A8)PC0</text>
<text x="165.8" y="102.8">37</text>
<text x="165.8" y="104.6">36</text>
<text x="165.8" y="106.4">35</text>
<text x="131.5" y="113.7">33</text>
<text x="131.5" y="111.9">34</text>
<text x="131.5" y="110.1">43</text>
<text x="136.6" y="112.7">PG1(RD)</text>
<text x="136.6" y="110.9">PG2(ALE)</text>
<text x="150.7" y="112.7">(RXCAN/T1)PD6</text>
<text x="156.6" y="110.9">(T0)PD7</text>
<text x="165.8" y="110.1">32</text>
<text x="165.8" y="111.9">31</text>
<text x="165.8" y="113.7">30</text>
<text x="136.6" y="114.5">PG0(WR)</text>
<text x="148.7" y="114.5">(TXCAN/XCK1)PD5</text>
<text x="150.6" y="118.2">(TXD1/INT3)PD3</text>
<text x="154.9" y="116.4">(ICP1)PD4</text>
<text x="165.8" y="115.6">29</text>
<text x="165.8" y="117.4">28</text>
<text x="165.8" y="119.2">27</text>
<text x="150.5" y="120">(RXD1/INT2)PD2</text>
<text x="151.4" y="121.9">(SDA/INT1)PD1</text>
<text x="151.6" y="123.7">(SCL/INT0)PD0</text>
<text x="165.8" y="121">26</text>
<text x="165.8" y="122.9">25</text>
<text x="131.5" y="132">57</text>
<text x="131.5" y="130.2">56</text>
<text x="131.5" y="128.3">55</text>
<text x="131.5" y="126.5">54</text>
<text x="136.6" y="131">PF5(ADC5/TMS)</text>
<text x="136.6" y="129.1">PF6(ADC6/TDO)</text>
<text x="136.6" y="127.3">PF7(ADC7/TDI)</text>
<text x="150.4" y="131">(OC3C/INT5)PE5</text>
<text x="151.3" y="127.3">(ICP3/INT7)PE7</text>
<text x="152.9" y="129.2">(T3/INT6)PE6</text>
<text x="165.8" y="132">6</text>
<text x="165.8" y="130.2">7</text>
<text x="165.8" y="128.3">8</text>
<text x="165.8" y="126.5">9</text>
<text x="131.5" y="137.5">60</text>
<text x="131.5" y="135.6">59</text>
<text x="131.5" y="133.8">58</text>
<text x="136.6" y="136.5">PF2(ADC2)</text>
<text x="136.6" y="134.6">PF3(ADC3)</text>
<text x="136.6" y="132.8">PF4(ADC4/TCK)</text>
<text x="150.4" y="134.6">(OC3A/AIN1)PE3</text>
<text x="150.5" y="132.8">(OC3B/INT4)PE4</text>
<text x="150.6" y="136.5">(XCK0/AIN0)PE2</text>
<text x="165.8" y="137.5">3</text>
<text x="165.8" y="135.6">4</text>
<text x="165.8" y="133.8">5</text>
<text x="131.5" y="139.3">61</text>
<text x="136.6" y="140.1">PF0(ADC0)</text>
<text x="136.6" y="138.3">PF1(ADC1)</text>
<text x="150.7" y="138.3">(TXD0/PDO)PE1</text>
<text x="151.3" y="140.1">(RXD0/PDI)PE0</text>
<text x="165.8" y="139.3">2</text>
</g>
</svg>
